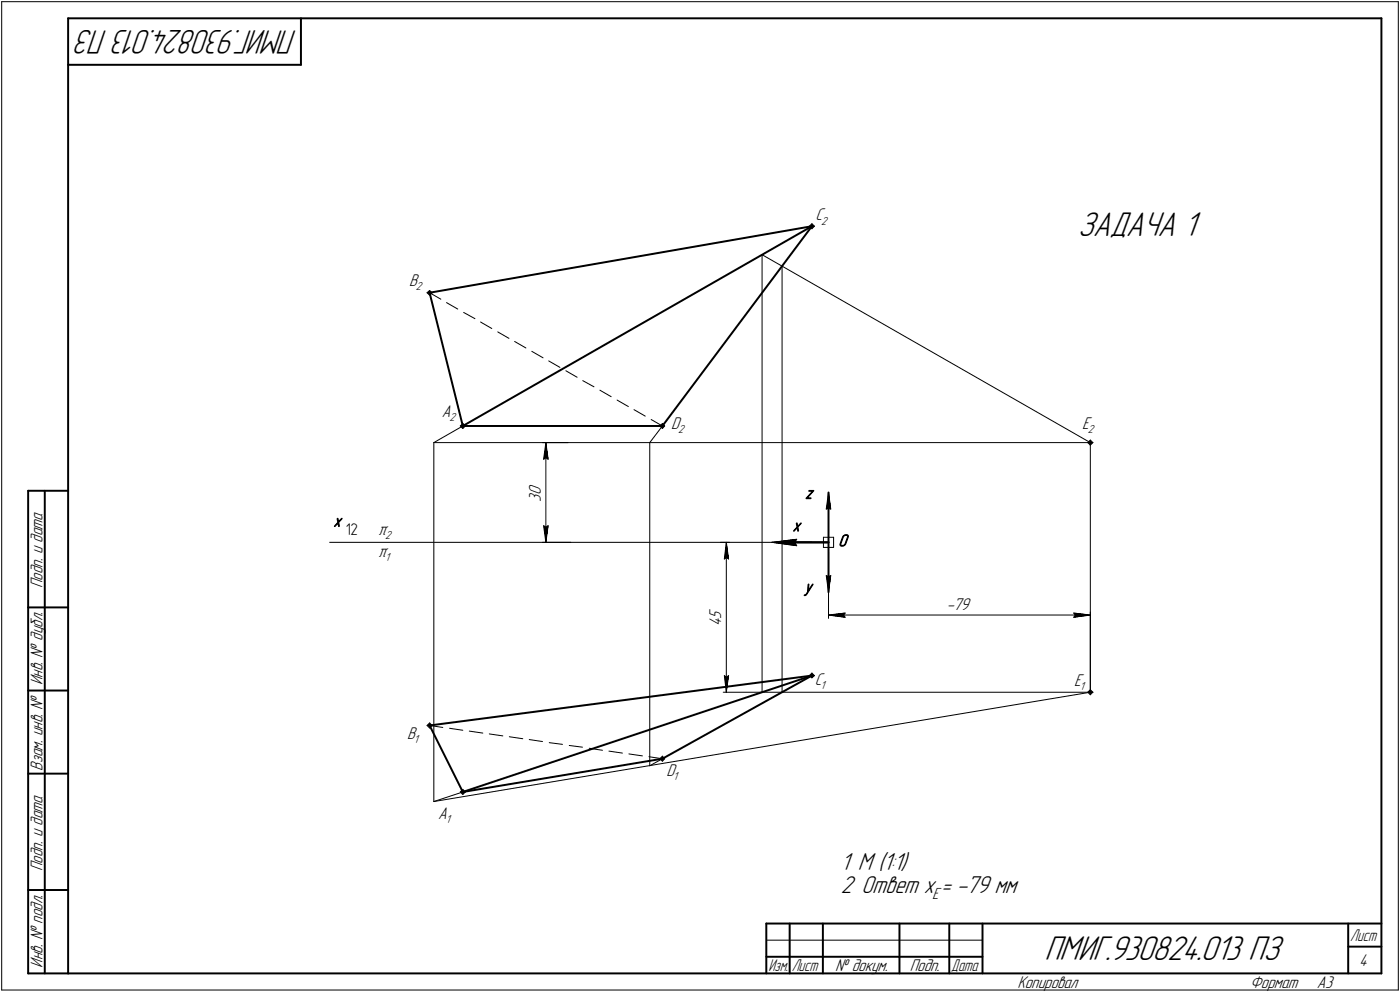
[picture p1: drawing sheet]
<svg xmlns="http://www.w3.org/2000/svg" width="421mm" height="298mm" viewBox="0 0 421 298" stroke-linecap="round" stroke-linejoin="round" font-family="sans-serif">
<g fill="none" stroke="#000" stroke-width=".3">
<path d="M.5 .5v297zM.5 .5h420zM420.5 .5v297zM229.2 76.5l98.7 56.5zM229.2 76.5v131.5zM243.4 68l.8-.8zM243.4 68l.8 .7zM243.7 68l.5 .5zM243.9 68l.3 .2zM244.2 67.7l.2 .3zM244.2 67.7l-.3 .3zM244.2 68.2l.2-.2z"/>
<path d="M244.2 67.5l.5 .5zM244.2 67.5l-.5 .5zM244.2 67.2l.7 .8zM244.2 68.7l.7-.7zM244.4 68h.3zM244.7 68l-.5 .5zM244.7 68h.2zM128.4 88l.8-.7zM128.4 88l.8 .7zM128.7 88l.5-.5zM128.7 88l.5 .5zM128.9 88l.3 .2z"/>
<path d="M129.2 87.7l.3 .3zM129.2 87.7l-.3 .3zM129.2 87.5l.5 .5zM129.2 88.5l.5-.5zM129.2 87.3l.8 .7zM129.2 88l3.4 1.9zM129.5 88l-.3 .2zM129.5 88h.2zM129.7 88h.3zM130 88l-.8 .7zM134.3 90.9l3.4 2zM139.4 93.9l3.4 1.9z"/>
<path d="M144.5 96.8l3.4 1.9zM149.7 99.7l3.4 2zM235.2 80v128zM154.8 102.6l3.4 2zM159.9 105.6l3.4 1.9zM165 108.5l3.4 1.9zM170.2 111.4l3.4 2zM175.3 114.4l3.3 1.8zM180.4 117.3l3.4 1.9zM130.5 133h197.4zM130.5 133v107.9zM130.5 133l8.7-5z"/>
<path d="M138.4 128l.8 .8zM138.7 128l.5 .5zM138.9 128l.3-.2zM138.9 128l.3 .3zM139.2 127.8l.2 .2zM139.2 128.3l.2-.3zM139.2 127.5l.5 .5zM139.2 127.5l-.5 .5zM139.2 128.5l.5-.5zM139.2 127.3l.8 .7zM139.2 127.3l-.8 .7zM139.2 128.8l.8-.8z"/>
<path d="M139.4 128h.3zM139.7 128h.3zM163.2 133h7.7zM163.5 138l.7-.5zM164.2 133l.6 5zM164.2 137.5l.6 .5zM164.2 133l-.7 5zM164.2 133v30zM185.6 120.2l3.4 2zM190.7 123.1l3.4 2zM195.4 133v97.1zM195.8 126.1l3.4 1.9z"/>
<path d="M198.5 128l.7 .8zM198.7 128l.5-.5zM198.7 128l.5 .5zM199 128l.2 .3zM199.2 127.8l.3 .2zM199.2 127.8l-.2 .2zM199.2 127.5l.4 .5zM199.2 127.3l.7 .7zM199.2 127.3l-.7 .7zM199.2 128l-3.8 5zM199.5 128l-.3 .3zM199.5 128h.1z"/>
<path d="M199.6 128l-.4 .5zM199.6 128h.3zM199.9 128l-.7 .8zM327.2 133l.7-.8zM327.2 133l.7 .8zM327.4 133l.5 .5zM327.7 133l.2 .3zM327.9 132.8l.3 .2zM327.9 132.8l-.2 .2zM327.9 133.3l.3-.3zM327.9 132.5l.5 .5zM327.9 132.5l-.5 .5z"/>
<path d="M327.9 132.2l.8 .8zM327.9 133.8l.8-.8zM327.9 133v75zM328.2 133h.2zM328.4 133l-.5 .5zM328.4 133h.3zM163.5 158l.7 5zM163.5 158l.7 .5zM164.2 158.5l.6-.5zM164.8 158l-.6 5zM248.5 153l.7-.5zM249.2 148v5z"/>
<path d="M249.2 148l.7 5zM249.2 152.5l.7 .5zM249.2 148l-.7 5zM99.1 163h145.1zM163.2 163h8.5zM216.7 163h2.8zM217.8 168l.6-.5zM218.4 163l.7 5zM218.4 167.5l.7 .5zM218.4 163l-.6 5zM218.4 163v45zM232.2 163l7.4-.9z"/>
<path d="M232.2 163l7.4 1zM232.2 163h14.9zM238.9 163l.7 1zM239.6 162.1l-.7 .9zM247.6 164.5h3.1zM247.6 161.5v3zM247.6 161.5h3.1zM248.5 173l.7 5zM248.5 173l.7 .5zM249.2 166v12zM249.2 173.5l.7-.5zM249.2 163v22.8z"/>
<path d="M249.9 173l-.7 5zM250.7 161.5v3zM249.2 184.8l5-.6zM249.2 184.8l5 .7zM249.2 184.8h78.7zM253.7 184.8l.5 .7zM254.2 184.2l-.5 .6zM322.9 185.5l5-.7zM322.9 184.2l.5 .6zM322.9 184.2l5 .6zM323.4 184.8l-.5 .7zM327.9 183.9v24.1z"/>
<path d="M128.4 218l.8 .8zM128.7 218l.5 .5zM128.9 218l.3 .3zM129.2 217.8l.3 .2zM129.2 217.8l-.3 .2zM129.2 218.3l.3-.3zM129.2 217.5l.5 .5zM129.2 217.5l-.5 .5zM129.2 218.5l.5-.5zM129.2 217.3l.8 .7zM129.2 217.3l-.8 .7zM129.2 218.8l.8-.8z"/>
<path d="M129.2 218l4 .6zM129.5 218h.2zM129.7 218h.3zM135.2 218.9l4 .6zM141.1 219.7l4.1 .6zM217.5 208h11.7zM217.8 203l.6 5zM217.8 203l.6 .5zM218.4 203.5l.7-.5zM219.1 203l-.7 5zM229.2 208h98.7zM243.4 203l.8 .7z"/>
<path d="M243.7 203l.5 .5zM243.9 203l.3 .3zM244.2 202.8l.2 .2zM244.2 202.8l-.3 .2zM244.2 203.3l.2-.3zM244.2 202.5l.5 .5zM244.2 202.5l-.5 .5zM244.2 203.5l.5-.5zM244.2 202.3l.7 .7zM244.2 202.3l-.8 .7zM244.2 203.7l.7-.7zM244.4 203h.3z"/>
<path d="M244.7 203h.2zM327.2 208l.7-.7zM327.2 208l.7 .8zM327.4 208l.5 .5zM327.7 208l.2 .3zM327.9 207.8l.3 .2zM327.9 207.8l-.2 .2zM327.9 208.3l.3-.3zM327.9 207.5l.5 .5zM327.9 207.5l-.5 .5zM327.9 207.3l.8 .7zM327.9 208.8l.8-.8z"/>
<path d="M328.2 208h.2zM328.4 208l-.5 .5zM328.4 208h.3zM138.4 238l.8 .8zM138.7 238l.5 .5zM138.9 238l.3 .3zM139.2 237.7l.2 .3zM139.2 237.7l-.3 .3zM139.2 238.3l.2-.3zM139.2 237.5l.5 .5zM139.2 237.5l-.5 .5zM139.2 238.5l.5-.5z"/>
<path d="M139.2 237.2l.8 .8zM139.2 237.2l-.8 .8zM139.2 238.8l.8-.8zM139.4 238h.3zM139.7 238h.3zM147.2 220.6l4 .5zM153.2 221.4l4 .6zM159.2 222.2l4 .6zM165.2 223.2l4 .5zM171.2 224l4 .5zM177.2 224.9l4 .6zM183.1 225.7l4.1 .6z"/>
<path d="M189.1 226.6l4.1 .6zM195.2 227.4l4 .6zM195.4 230.1l3.8-2.1zM198.5 228l.7 .8zM198.7 228l.5 .5zM199 228l.2 .3zM199.2 227.8l.3 .2zM199.2 227.8l-.2 .2zM199.2 228.3l.3-.3zM199.2 227.5l.4 .5zM199.2 227.5l-.5 .5zM199.2 227.2l.7 .8z"/>
<path d="M199.2 227.2l-.7 .8zM199.5 228h.1zM199.6 228l-.4 .5zM199.6 228h.3zM199.9 228l-.7 .8zM130.5 240.9l197.4-32.9zM130.5 240.9l8.7-2.9zM.5 297.5h420zM230.5 282.5h65z"/>
</g>
<g fill="none" stroke="#000" stroke-width=".59">
<path d="M20.5 5.5v287zM20.5 5.5h395zM20.5 19.5h70zM90.5 5.5v14zM415.5 5.5v287zM244.2 68l-45 60zM129.2 88l10 40zM129.2 88l115-20zM139.2 128h60zM139.2 128l105-60zM8.5 147.5v145zM8.5 147.5h12z"/>
<path d="M13.5 147.5v145zM249.2 148v5zM249.2 153v20zM234.2 163h15zM239.2 163h10zM249.2 173v5zM8.5 182.5h12zM8.5 207.5h12zM129.2 218l10 20zM129.2 218l115-15zM8.5 232.5h12zM139.2 238l60-10z"/>
<path d="M139.2 238l105-35zM199.2 228l45-25zM8.5 267.5h12zM230.5 277.5h185zM230.5 277.5v15zM237.5 277.5v15zM247.5 277.5v15zM270.5 277.5v15zM285.5 277.5v15zM295.5 277.5v15zM405.5 277.5v15zM8.5 292.5h12z"/>
<path d="M20.5 292.5h395zM230.5 287.5h7zM237.5 287.5h10zM247.5 287.5h23zM270.5 287.5h15zM285.5 287.5h10zM405.5 284.5h10z"/>
</g>
<g fill="#000" stroke="#000" stroke-width=".3">
<path d="M164 134.3h.2zM164 134.4h.2zM164 134.5h.2zM164 134.5h.2zM164 134.6h.2zM164 134.7h.2zM164 134.8h.2zM164 134.9h.2zM163.9 135h.3zM163.9 135h.3zM163.9 135.1h.3zM163.9 135.2h.3zM163.9 135.3h.3zM163.9 135.4h.3zM163.9 135.5h.3zM163.8 135.6h.4zM163.8 135.6h.4zM163.8 135.7h.4zM163.8 135.8h.4zM163.8 135.9h.4zM163.8 136h.4zM163.8 136.1h.4zM163.7 136.1h.5zM163.7 136.2h.5zM163.7 136.3h.5zM163.7 136.4h.5zM163.7 136.5h.5zM163.7 136.6h.5zM163.7 136.7h.5zM163.7 136.7h.5zM163.7 136.8h.5zM163.7 136.9h.5zM163.7 137h.5zM163.7 137.1h.5zM163.7 137.2h.5zM163.7 137.2h.5zM163.7 137.3h.5zM163.6 137.4h.6zM163.6 137.5h.6zM163.6 137.6h.5zM163.6 137.7h.4zM163.6 137.8h.2zM163.6 137.8h.1z"/>
<path d="M164.2 133.7h.1zM164.2 133.8h.1zM164.2 133.9h.1zM164.2 133.9h.1zM164.2 134h.1zM164.2 134.1h.1zM164.2 134.2h.1zM164.2 134.3h.2zM164.2 134.4h.2zM164.2 134.5h.2zM164.2 134.5h.2zM164.2 134.6h.2zM164.2 134.7h.2zM164.2 134.8h.2zM164.2 134.9h.2zM164.2 135h.3zM164.2 135h.3zM164.2 135.1h.3zM164.2 135.2h.3zM164.2 135.3h.3zM164.2 135.4h.3zM164.2 135.5h.3zM164.2 135.6h.4zM164.2 135.6h.4zM164.2 135.7h.4zM164.2 135.8h.4zM164.2 135.9h.4zM164.2 136h.4zM164.2 136.1h.4zM164.2 136.1h.5zM164.2 136.2h.5zM164.2 136.3h.5zM164.2 136.4h.5zM164.2 136.5h.5zM164.2 136.6h.5zM164.2 136.7h.5zM164.2 136.7h.5zM164.2 136.8h.6zM164.2 136.9h.6zM164.2 137h.6zM164.2 137.1h.6zM164.2 137.2h.6zM164.2 137.2h.6zM164.2 137.3h.6zM164.2 137.4h.6zM164.2 137.5h.6zM164.3 137.6h.5zM164.4 137.7h.4zM164.5 137.8h.3zM164.7 137.8h.1z"/>
<path d="M163.6 158.2h.1zM163.6 158.2h.2zM163.6 158.3h.4zM163.6 158.4h.5zM163.6 158.5h.6zM163.6 158.6h.6zM163.7 158.7h.5zM163.7 158.7h.5zM163.7 158.8h.5zM163.7 158.9h.5zM163.7 159h.5zM163.7 159.1h.5zM163.7 159.2h.5zM163.7 159.3h.5zM163.7 159.3h.5zM163.7 159.4h.5zM163.7 159.5h.5zM163.7 159.6h.5zM163.7 159.7h.5zM163.7 159.8h.5zM163.7 159.9h.5zM163.8 159.9h.4zM163.8 160h.4zM163.8 160.1h.4zM163.8 160.2h.4zM163.8 160.3h.4zM163.8 160.4h.4zM163.8 160.4h.4zM163.9 160.5h.3zM163.9 160.6h.3zM163.9 160.7h.3zM163.9 160.8h.3zM163.9 160.9h.3zM163.9 161h.3zM163.9 161h.3zM164 161.1h.2zM164 161.2h.2zM164 161.3h.2zM164 161.4h.2zM164 161.5h.2zM164 161.5h.2zM164 161.6h.2zM164 161.7h.2z"/>
<path d="M164.7 158.2h.1zM164.5 158.2h.3zM164.4 158.3h.4zM164.3 158.4h.5zM164.2 158.5h.6zM164.2 158.6h.6zM164.2 158.7h.6zM164.2 158.7h.6zM164.2 158.8h.6zM164.2 158.9h.6zM164.2 159h.6zM164.2 159.1h.6zM164.2 159.2h.6zM164.2 159.3h.5zM164.2 159.3h.5zM164.2 159.4h.5zM164.2 159.5h.5zM164.2 159.6h.5zM164.2 159.7h.5zM164.2 159.8h.5zM164.2 159.9h.5zM164.2 159.9h.4zM164.2 160h.4zM164.2 160.1h.4zM164.2 160.2h.4zM164.2 160.3h.4zM164.2 160.4h.4zM164.2 160.4h.4zM164.2 160.5h.3zM164.2 160.6h.3zM164.2 160.7h.3zM164.2 160.8h.3zM164.2 160.9h.3zM164.2 161h.3zM164.2 161h.3zM164.2 161.1h.2zM164.2 161.2h.2zM164.2 161.3h.2zM164.2 161.4h.2zM164.2 161.5h.2zM164.2 161.5h.2zM164.2 161.6h.2zM164.2 161.7h.2zM164.2 161.8h.1zM164.2 161.9h.1zM164.2 162h.1zM164.2 162.1h.1zM164.2 162.1h.1zM164.2 162.2h.1zM164.2 162.3h.1z"/>
<path d="M249 149.3h.2zM249 149.4h.2zM249 149.4h.2zM249 149.5h.2zM249 149.6h.2zM249 149.7h.2zM249 149.8h.2zM249 149.9h.2zM248.9 149.9h.3zM248.9 150h.3zM248.9 150.1h.3zM248.9 150.2h.3zM248.9 150.3h.3zM248.9 150.4h.3zM248.9 150.5h.3zM248.8 150.5h.4zM248.8 150.6h.4zM248.8 150.7h.4zM248.8 150.8h.4zM248.8 150.9h.4zM248.8 151h.4zM248.8 151h.4zM248.8 151.1h.4zM248.8 151.2h.4zM248.8 151.3h.4zM248.8 151.4h.4zM248.8 151.5h.4zM248.8 151.6h.4zM248.8 151.6h.4zM248.8 151.7h.4zM248.7 151.8h.5zM248.7 151.9h.5zM248.7 152h.5zM248.7 152.1h.5zM248.7 152.1h.5zM248.7 152.2h.5zM248.7 152.3h.5zM248.6 152.4h.6zM248.6 152.5h.6zM248.6 152.6h.5zM248.6 152.7h.4zM248.6 152.7h.2zM248.6 152.8h.2z"/>
<path d="M249.2 148.7h.1zM249.2 148.8h.1zM249.2 148.8h.1zM249.2 148.9h.1zM249.2 149h.1zM249.2 149.1h.1zM249.2 149.2h.1zM249.2 149.3h.2zM249.2 149.4h.2zM249.2 149.4h.2zM249.2 149.5h.2zM249.2 149.6h.2zM249.2 149.7h.2zM249.2 149.8h.2zM249.2 149.9h.2zM249.2 149.9h.3zM249.2 150h.3zM249.2 150.1h.3zM249.2 150.2h.3zM249.2 150.3h.3zM249.2 150.4h.3zM249.2 150.5h.3zM249.2 150.5h.4zM249.2 150.6h.4zM249.2 150.7h.4zM249.2 150.8h.4zM249.2 150.9h.4zM249.2 151h.4zM249.2 151h.4zM249.2 151.1h.5zM249.2 151.2h.5zM249.2 151.3h.5zM249.2 151.4h.5zM249.2 151.5h.5zM249.2 151.6h.5zM249.2 151.6h.5zM249.2 151.7h.5zM249.2 151.8h.6zM249.2 151.9h.6zM249.2 152h.6zM249.2 152.1h.6zM249.2 152.1h.6zM249.2 152.2h.6zM249.2 152.3h.6zM249.2 152.4h.7zM249.2 152.5h.7zM249.3 152.6h.6zM249.4 152.7h.5zM249.5 152.7h.4zM249.7 152.8h.2z"/>
<path d="M218.3 164.4h.1zM218.3 164.5h.1zM218.3 164.6h.1zM218.3 164.7h.1zM218.3 164.8h.1zM218.3 164.8h.1zM218.3 164.9h.1zM218.3 165h.1zM218.3 165.1h.1zM218.2 165.2h.2zM218.2 165.3h.2zM218.2 165.4h.2zM218.2 165.4h.2zM218.2 165.5h.2zM218.2 165.6h.2zM218.2 165.7h.2zM218.2 165.8h.2zM218.1 165.9h.3zM218.1 165.9h.3zM218.1 166h.3zM218.1 166.1h.3zM218.1 166.2h.3zM218.1 166.3h.3zM218.1 166.4h.3zM218.1 166.5h.3zM218.1 166.5h.3zM218 166.6h.4zM218 166.7h.4zM218 166.8h.4zM218 166.9h.4zM218 167h.4zM218 167h.4zM218 167.1h.4zM218 167.2h.4zM217.9 167.3h.5zM217.9 167.4h.5zM217.9 167.5h.5zM217.9 167.6h.5zM217.9 167.6h.4zM217.9 167.7h.3zM217.9 167.8h.2z"/>
<path d="M218.4 163.7h.2zM218.4 163.7h.2zM218.4 163.8h.2zM218.4 163.9h.2zM218.4 164h.2zM218.4 164.1h.2zM218.4 164.2h.2zM218.4 164.3h.3zM218.4 164.3h.3zM218.4 164.4h.3zM218.4 164.5h.3zM218.4 164.6h.3zM218.4 164.7h.3zM218.4 164.8h.3zM218.4 164.8h.3zM218.4 164.9h.4zM218.4 165h.4zM218.4 165.1h.4zM218.4 165.2h.4zM218.4 165.3h.4zM218.4 165.4h.4zM218.4 165.4h.4zM218.4 165.5h.5zM218.4 165.6h.5zM218.4 165.7h.5zM218.4 165.8h.5zM218.4 165.9h.5zM218.4 165.9h.5zM218.4 166h.5zM218.4 166.1h.5zM218.4 166.2h.5zM218.4 166.3h.5zM218.4 166.4h.5zM218.4 166.5h.5zM218.4 166.5h.5zM218.4 166.6h.5zM218.4 166.7h.5zM218.4 166.8h.6zM218.4 166.9h.6zM218.4 167h.6zM218.4 167h.6zM218.4 167.1h.6zM218.4 167.2h.6zM218.4 167.3h.6zM218.4 167.4h.7zM218.4 167.5h.7zM218.6 167.6h.5zM218.7 167.6h.4zM218.8 167.7h.3zM218.9 167.8h.2z"/>
<path d="M232.2 163h6.7zM232.8 163.1h6.2zM233.4 163.2h5.7zM234 163.2h5.1zM234.7 163.3h4.5zM235.3 163.4h4zM235.9 163.5h3.4zM236.6 163.6h2.8zM237.2 163.7h2.2zM237.7 163.7h1.7zM238.4 163.8h1.1zM239 163.9h.6z"/>
<path d="M238.9 162.1h.7zM238.3 162.2h1.2zM237.6 162.3h1.8zM236.9 162.4h2.5zM236.2 162.5h3.2zM235.5 162.6h3.8zM234.9 162.6h4.3zM234.2 162.7h5zM233.5 162.8h5.6zM232.8 162.9h6.2z"/>
<path d="M248.6 173.1h.2zM248.6 173.2h.2zM248.6 173.3h.4zM248.6 173.4h.5zM248.6 173.5h.6zM248.6 173.6h.6zM248.7 173.7h.5zM248.7 173.7h.5zM248.7 173.8h.5zM248.7 173.9h.5zM248.7 174h.5zM248.7 174.1h.5zM248.7 174.2h.5zM248.8 174.2h.4zM248.8 174.3h.4zM248.8 174.4h.4zM248.8 174.5h.4zM248.8 174.6h.4zM248.8 174.7h.4zM248.8 174.8h.4zM248.8 174.8h.4zM248.8 174.9h.4zM248.8 175h.4zM248.8 175.1h.4zM248.8 175.2h.4zM248.8 175.3h.4zM248.8 175.3h.4zM248.8 175.4h.4zM248.9 175.5h.3zM248.9 175.6h.3zM248.9 175.7h.3zM248.9 175.8h.3zM248.9 175.9h.3zM248.9 175.9h.3zM248.9 176h.3zM249 176.1h.2zM249 176.2h.2zM249 176.3h.2zM249 176.4h.2zM249 176.4h.2zM249 176.5h.2zM249 176.6h.2zM249 176.7h.2z"/>
<path d="M249.7 173.1h.2zM249.5 173.2h.4zM249.4 173.3h.5zM249.3 173.4h.6zM249.2 173.5h.7zM249.2 173.6h.7zM249.2 173.7h.6zM249.2 173.7h.6zM249.2 173.8h.6zM249.2 173.9h.6zM249.2 174h.6zM249.2 174.1h.6zM249.2 174.2h.6zM249.2 174.2h.5zM249.2 174.3h.5zM249.2 174.4h.5zM249.2 174.5h.5zM249.2 174.6h.5zM249.2 174.7h.5zM249.2 174.8h.5zM249.2 174.8h.5zM249.2 174.9h.4zM249.2 175h.4zM249.2 175.1h.4zM249.2 175.2h.4zM249.2 175.3h.4zM249.2 175.3h.4zM249.2 175.4h.4zM249.2 175.5h.3zM249.2 175.6h.3zM249.2 175.7h.3zM249.2 175.8h.3zM249.2 175.9h.3zM249.2 175.9h.3zM249.2 176h.3zM249.2 176.1h.2zM249.2 176.2h.2zM249.2 176.3h.2zM249.2 176.4h.2zM249.2 176.4h.2zM249.2 176.5h.2zM249.2 176.6h.2zM249.2 176.7h.2zM249.2 176.8h.1zM249.2 176.9h.1zM249.2 177h.1zM249.2 177h.1zM249.2 177.1h.1zM249.2 177.2h.1zM249.2 177.3h.1z"/>
<path d="M249.2 184.8h4.5zM249.9 184.9h3.8zM250.4 185h3.4zM251.1 185.1h2.8zM251.7 185.2h2.2zM252.3 185.3h1.7zM253 185.3h1.1zM253.6 185.4h.6z"/>
<path d="M253.5 184.3h.7zM252.8 184.4h1.3zM252.1 184.5h1.9zM251.4 184.6h2.5zM250.6 184.7h3.2zM249.9 184.7h3.8z"/>
<path d="M323 184.3h.7zM323.1 184.4h1.3zM323.2 184.5h1.9zM323.3 184.6h2.5zM323.3 184.7h3.3zM323.4 184.7h3.8z"/>
<path d="M323.4 184.8h4.5zM323.4 184.9h3.9zM323.3 185h3.4zM323.3 185.1h2.8zM323.2 185.2h2.3zM323.2 185.3h1.7zM323.1 185.3h1.1zM323 185.4h.6z"/>
<path d="M217.9 203.2h.2zM217.9 203.3h.3zM217.9 203.4h.4zM217.9 203.5h.5zM217.9 203.5h.5zM217.9 203.6h.5zM217.9 203.7h.5zM218 203.8h.4zM218 203.9h.4zM218 204h.4zM218 204h.4zM218 204.1h.4zM218 204.2h.4zM218 204.3h.4zM218 204.4h.4zM218.1 204.5h.3zM218.1 204.6h.3zM218.1 204.6h.3zM218.1 204.7h.3zM218.1 204.8h.3zM218.1 204.9h.3zM218.1 205h.3zM218.1 205.1h.3zM218.1 205.1h.3zM218.2 205.2h.2zM218.2 205.3h.2zM218.2 205.4h.2zM218.2 205.5h.2zM218.2 205.6h.2zM218.2 205.7h.2zM218.2 205.7h.2zM218.2 205.8h.2zM218.3 205.9h.1zM218.3 206h.1zM218.3 206.1h.1zM218.3 206.2h.1zM218.3 206.2h.1zM218.3 206.3h.1zM218.3 206.4h.1zM218.3 206.5h.1zM218.3 206.6h.1z"/>
<path d="M218.9 203.2h.2zM218.8 203.3h.3zM218.7 203.4h.4zM218.6 203.5h.5zM218.4 203.5h.7zM218.4 203.6h.7zM218.4 203.7h.6zM218.4 203.8h.6zM218.4 203.9h.6zM218.4 204h.6zM218.4 204h.6zM218.4 204.1h.6zM218.4 204.2h.6zM218.4 204.3h.5zM218.4 204.4h.5zM218.4 204.5h.5zM218.4 204.6h.5zM218.4 204.6h.5zM218.4 204.7h.5zM218.4 204.8h.5zM218.4 204.9h.5zM218.4 205h.5zM218.4 205.1h.5zM218.4 205.1h.5zM218.4 205.2h.5zM218.4 205.3h.5zM218.4 205.4h.5zM218.4 205.5h.5zM218.4 205.6h.4zM218.4 205.7h.4zM218.4 205.7h.4zM218.4 205.8h.4zM218.4 205.9h.4zM218.4 206h.4zM218.4 206.1h.4zM218.4 206.2h.3zM218.4 206.2h.3zM218.4 206.3h.3zM218.4 206.4h.3zM218.4 206.5h.3zM218.4 206.6h.3zM218.4 206.7h.3zM218.4 206.8h.3zM218.4 206.8h.2zM218.4 206.9h.2zM218.4 207h.2zM218.4 207.1h.2zM218.4 207.2h.2zM218.4 207.3h.2zM218.4 207.3h.2z"/>
</g>
<g font-size="10.9">
<text x="89.4" y="9" transform="rotate(-180 89.4 9)">ПМИГ.930824.013 ПЗ</text>
<text x="324.2" y="70.8">ЗАДАЧА 1</text>
<text x="314.1" y="288.5">ПМИГ.930824.013 ПЗ</text>
</g>
<g font-size="7.8">
<text x="252.9" y="261.4">1 М (1:1)</text>
<text x="252.9" y="268.5">2 Ответ x = -79 мм</text>
</g>
<g font-size="5.9">
<text x="113.6" y="160.7">p</text>
<text x="113.6" y="167.3">p</text>
</g>
<g font-size="5.4">
<text x="245.3" y="66.3">С</text>
<text x="123" y="86.1">В</text>
<text x="132.9" y="125.2">А</text>
<text x="201.9" y="129">D</text>
<text x="325.4" y="129">E</text>
<text x="242.1" y="149.9">z</text>
<text x="162.6" y="150.7" transform="rotate(-90 162.6 150.7)">30</text>
<text x="100.3" y="158.2">x</text>
<text x="238.4" y="159.6">x</text>
<text x="252.1" y="164.1">O</text>
<text x="12.8" y="176.7" transform="rotate(-90 12.8 176.7)">Подп. и дата</text>
<text x="241.9" y="178">y</text>
<text x="284.7" y="183.3">-79</text>
<text x="216.9" y="188.2" transform="rotate(-90 216.9 188.2)">45</text>
<text x="12.8" y="205.8" transform="rotate(-90 12.8 205.8)">Инв. № дубл.</text>
<text x="245" y="205.9">С</text>
<text x="323.1" y="206.2">E</text>
<text x="122.5" y="222.1">В</text>
<text x="12.8" y="231.6" transform="rotate(-90 12.8 231.6)">Взам. инв. №</text>
<text x="200.4" y="233.2">D</text>
<text x="131.8" y="246.2">А</text>
<text x="12.8" y="261.7" transform="rotate(-90 12.8 261.7)">Подп. и дата</text>
<text x="12.8" y="290.8" transform="rotate(-90 12.8 290.8)">Инв. № подл.</text>
<text x="251.2" y="291.8">№ докум.</text>
<text x="273.6" y="291.8">Подп.</text>
<text x="408.8" y="290.3">4</text>
<text x="306" y="296.8">Копировал</text>
<text x="376" y="296.8">Формат</text>
<text x="396" y="296.8">A3</text>
</g>
<g font-size="5.3">
<text x="406.1" y="282.8">Лист</text>
<text x="231.1" y="291.8">Изм.</text>
<text x="238.1" y="291.8">Лист</text>
<text x="286.1" y="291.8">Дата</text>
</g>
<g font-size="5.1">
<text x="104" y="160.7">12</text>
<text x="280.4" y="270.2">E</text>
</g>
<g font-size="3.7">
<text x="247" y="67.5">2</text>
<text x="125" y="87.3">2</text>
<text x="135.2" y="126.4">2</text>
<text x="203.9" y="130.2">2</text>
<text x="327.2" y="130.2">2</text>
<text x="115.8" y="161.9">2</text>
<text x="115.8" y="168.6">1</text>
<text x="246.8" y="207.1">1</text>
<text x="324.8" y="207.4">1</text>
<text x="124.5" y="223.3">1</text>
<text x="202.4" y="234.4">1</text>
<text x="134.1" y="247.4">1</text>
</g>
</svg>
